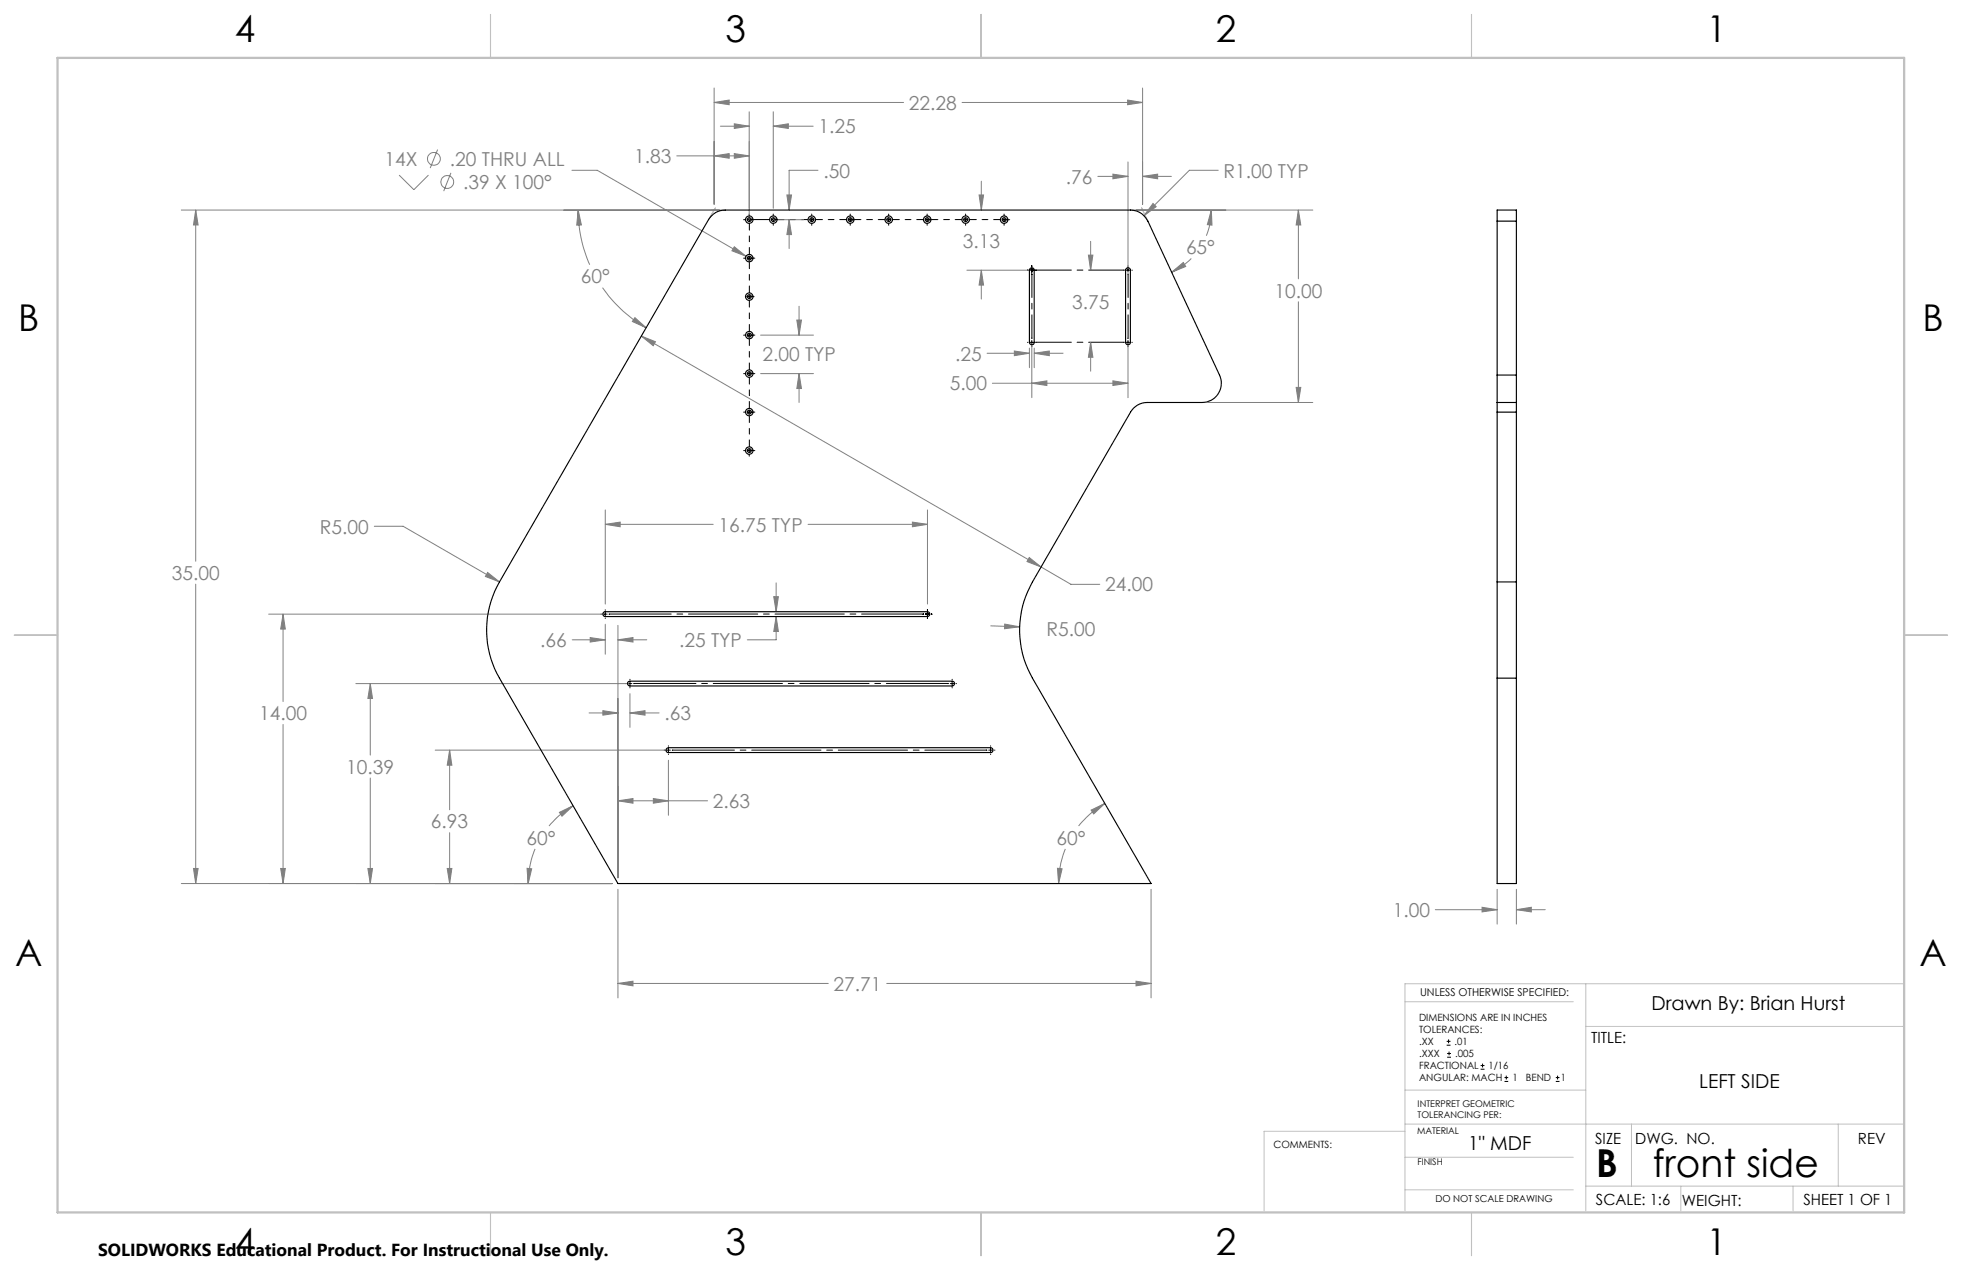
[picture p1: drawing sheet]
<svg xmlns="http://www.w3.org/2000/svg" width="432mm" height="279mm" viewBox="0 0 432 279" stroke-linecap="round" stroke-linejoin="round" font-family="sans-serif">
<g fill="none" stroke="#808080" stroke-width=".22">
<path d="M157.2 19.4v25.5M251.5 19.4v25.5M87.8 38.5l3.3 3.2 3.2-3.2M96.3 32.9l-1.6 4.1M99.2 38l-1.6 4.1M125.9 37.5h5.5l32.8 18.9M148.9 34.3h16M157.2 22.5l3.3-.5v1zM157.2 34.3l3.3-.5v1zM157.2 22.5h41.7M158.5 27.8h6.4M161.6 27.2l3.3 .6-3.3 .5z"/>
<path d="M161.6 33.8l3.3 .5-3.3 .5zM164.9 24.6v23.7M170.2 27.8l3.3-.6v1.1zM170.2 24.6v21.2M170.2 27.8h8.8M180 37.5h-6.3v8.7M211.7 22.5h39.8M216 39.9v6.3M241.6 38.8h6.6M244.9 38.3l3.3 .5-3.3 .5zM248.2 22l3.3 .5-3.3 .5zM248.2 35.6v23.5"/>
<path d="M251.5 38.8l3.3-.5v1zM251.5 38.8h6.3M268.1 37.5h-6.3l-10 9.9M39.9 46.2h118.4M43.1 46.2l.5 3.3h-1zM43.1 46.2v77.3M127.2 46.2l.8 3.3h-1.1zM127.2 46.2a29.5 29.5 0 0 0 2.6 12M161.6 54.3l2.6 2.1-3.1-1.2zM170.2 48.3h6.6M173.2 42.9h1l-.5 3.3zM173.7 48.3l.5 3.3h-1z"/>
<path d="M173.7 48.3v6.4M212.8 59.4h14M215.5 42.9h1l-.5 3.3zM216 59.4l.5 3.3h-1zM216 59.4v6.4M239.5 56.1h1l-.5 3.3zM240 53.1v6.3M250 46.2h38.9M253.8 44.8l.7 .7-2.7 1.9zM257.8 59.9l2.6-2.2 .5 .9zM262.2 56.9a14.5 14.5 0 0 1-4.4 3M266.6 46.2l.1 3.3-1-.1z"/>
<path d="M266.6 46.2a15.6 15.6 0 0 1-1.1 5.7M285.8 46.2l.5 3.3h-1zM285.8 46.2v15.1M132.6 63.3a29.2 29.2 0 0 0 9.6 8.8M139.7 69.9l2.5 2.2-3-1.4zM141.1 73.9l3.2 1.3-.5 .9zM141.1 73.9l88 50.8M167.4 73.7h11.6M175.4 70.4h1l-.5 3.3zM175.9 67.4v6.3M217.2 77.7h9.4M223.2 77.2l3.4 .5-3.4 .5z"/>
<path d="M226.6 76.6v4.3M227.1 75.6v11.9M227.6 77.7l3.3-.5v1zM227.6 76.6v4.3M227.6 77.7h6.4M240 75.3l.5 3.3h-1zM240 75.3v6.4M248.2 75.6v11.9M285.8 66.4v22.1M167.4 82.2h11.6M175.9 82.2l.5 3.3h-1zM175.9 82.2v6.3"/>
<path d="M218.4 84.3h29.8M227.1 84.3l3.3-.5v1zM244.9 83.8l3.3 .5-3.3 .5zM265.8 88.5h23.1M285.3 85.2h1l-.5 3.3zM82.4 115.8h6.3l21.2 12.2M133.2 115.4l3.3-.5v1zM133.2 112.2v20.7M133.2 115.4h23.8M177.8 115.4h26.3M200.8 114.9l3.3 .5-3.3 .5zM204.1 112.2v20.7"/>
<path d="M43.1 128.5v65.9M59.1 135.1h73.8M62.3 135.1l.5 3.3h-1zM62.3 135.1v19.2M107.3 125.9l2.6 2.1-3.1-1.2zM133.2 137.3v6.6M136 137.6v55.5M170.3 131.3h1l-.5 3.3zM170.8 135.6l.5 3.3h-1zM170.8 135.6v5.2h-6.3M170.8 128.2v6.4M218.1 137.7l6.3 .2"/>
<path d="M221.1 137.3l3.3 .6-3.3 .4zM226.5 122.7l2.6 2-3.1-1.2zM229.1 124.7l6.6 3.9h6.3M62.3 159.4v35M78.3 150.4h60M81.5 150.4l.5 3.3h-1zM81.5 150.4v15.7M125.9 140.8h7.3M129.6 156.8h6.4M129.9 140.3l3.3 .5-3.3 .5zM132.7 156.4l3.3 .4-3.3 .5zM136 140.8l3.3-.5v1z"/>
<path d="M136 140.8h6.3M138.6 156.8l3.4-.4v.9zM138.6 152.6v7.4M138.6 156.8h6.5M81.5 171.2v23.2M95.8 165h51M99 165l.4 3.3h-1zM99 165v13.2M123.1 178.7l3-1.4-2.4 2.3zM126.1 177.3l-.5 .3a18.3 18.3 0 0 0-4.8 4.1M136 176.2l3.3-.5v1zM136 176.2h19.7"/>
<path d="M143.8 175.7l3.3 .5-3.3 .5zM147.1 167.3v12.1M240.1 178.2l3-1.4-2.4 2.3zM243.1 176.8l-1 .6a20.2 20.2 0 0 0-4.7 4.3M39.9 194.4h94.8M42.6 191.1h1l-.5 3.3zM61.8 191.1h1l-.5 3.3zM81 191.1h1l-.5 3.3zM98.4 191.1h1l-.4 3.3zM99 183.2v11.2M116 191l1 .1-.8 3.3zM117.8 186.8a20.2 20.2 0 0 0-1.6 7.6"/>
<path d="M136 195.7v23.8M232.7 191l1.1 .1-.8 3.3zM234.5 186.8l-.3 .6a21.4 21.4 0 0 0-1.2 7M253.3 195.7v23.8M326.2 199.6l3.3 .5-3.3 .5zM329.5 195.7v7.6M333.7 195.7v7.6M136 216.4l3.3-.5v1zM136 216.4h46.3M195.2 216.4h58.1M250 215.9l3.3 .5-3.3 .5zM315.9 200.1h13.6"/>
<path d="M333.7 200.1l3.3-.5v1zM333.7 200.1h6.4"/>
<circle cx="95.5" cy="34.9" r="1.42"/>
<circle cx="98.4" cy="40" r="1.41"/>
</g>
<g fill="none" stroke="#000" stroke-width=".22">
<path d="M163.7 48.3h.3M163.7 56.8h.3M164.5 48.3h.8M164.5 56.8h.8M164.9 47.1v.4M164.9 47.9v.9M164.9 56.4v.8M165.7 56.8h.4M169.8 48.3h.8M170.2 47.1v.4M170.2 47.9v.9M170.2 49.2v.4"/>
<path d="M178.2 48.3h.9M178.6 47.1v.4M178.6 47.9v.9M178.6 49.2v.4M186.7 48.3h.8M187.1 47.1v.4M187.1 47.9v.9M187.1 49.2v.4M195.2 48.3h.8M195.6 47.1v.4M195.6 47.9v.9M195.6 49.2v.4"/>
<path d="M203.6 48.3h.9M204 47.1v.4M204 47.9v.9M204 49.2v.4M212.1 48.3h.8M212.5 47.1v.4M212.5 47.9v.9M212.5 49.2v.4M220.6 48.3h.8M221 47.1v.4M221 47.9v.9M221 49.2v.4"/>
<path d="M221.8 48.3h.4M226.1 59.4h.1M226.7 59.4h.8M227.1 58.5v.1M227.1 59v.9M227.9 59.4h.1M247.3 59.4h.1M247.8 59.4h.9M248.2 58.5v.1M248.2 59v.9M249.1 59.4h.1M163.7 73.7h.3"/>
<path d="M164 65.3h.1M164.5 65.3h.8M164.5 73.7h.8M164.9 64.8v.9M164.9 73.3v.9M165.7 65.3h.1M165.7 73.7h.4M226.1 75.3h.1M226.7 75.3h.8M227.1 60.3v.1M227.1 74.4v.1M227.1 74.9v.8"/>
<path d="M227.1 76.2v.1M227.9 75.3h.1M247.3 75.3h.1M247.8 75.3h.9M248.2 60.3v.1M248.2 74.4v.1M248.2 74.9v.8M248.2 76.2v.1M249.1 75.3h.1M163.7 82.2h.3M163.7 90.7h.3M163.7 99.1h.3"/>
<path d="M164.5 82.2h.8M164.5 90.7h.8M164.5 99.1h.8M164.9 81.8v.8M164.9 90.2v.9M164.9 98.7v.9M164.9 100v.4M165.7 82.2h.4M165.7 90.7h.4M165.7 99.1h.4M132.3 135.1h.1M132.8 135.1h.8"/>
<path d="M133.2 134.2v.1M133.2 134.7v.8M133.2 136v.1M134.1 135.1h.1M203.2 135.1h.1M203.7 135.1h.8M204.1 134.2v.1M204.1 134.7v.8M204.1 136v.1M205 135.1h.1M137.7 150.4h.1M138.2 150.4h.9"/>
<path d="M138.6 149.4v.1M138.6 150v.8M138.6 151.2v.1M139.5 150.4h.1M208.6 150.4h.1M209.1 150.4h.9M209.6 149.4v.1M209.6 150v.8M209.6 151.2v.1M210.4 150.4h.1M146.2 165h.1M146.7 165h.8"/>
<path d="M147.1 164.1v.1M147.1 164.6v.9M147.1 165.9v.1M148 165h.1M217.1 165h.1M217.6 165h.8M218 164.1v.1M218 164.6v.9M218 165.9v.1M218.9 165h.1M318.4 229.9h.8M318.4 229.1h.8"/>
<path d="M318.5 232.6h.8M318.5 231.8h.8M318.8 228.7v.8M318.9 231.4v.8M325.9 235.2h.8M325.9 234.4h.8M326.3 234v.8M331.1 237.9h.8M331.1 237.1h.8M331.5 236.6v.9M342.4 237.9h.8M342.4 237.1h.8"/>
<path d="M342.8 236.6v.9"/>
</g>
<path d="M228 59.4h19.4M228 75.3h19.4" fill="none" stroke="#000" stroke-width=".22" stroke-dasharray="15.2 1.3 1.3 1.3" stroke-dashoffset="7.4"/>
<path d="M227.1 74.4v-14.1M248.3 74.4v-14.1" fill="none" stroke="#000" stroke-width=".22" stroke-dasharray="15.2 1.3 1.3 1.3" stroke-dashoffset="10.1"/>
<path d="M134.1 135.1h69.2M139.5 150.4h69.2M148 165h69.2" fill="none" stroke="#000" stroke-width=".22" stroke-dasharray="15.2 1.3 1.3 1.3" stroke-dashoffset="1.6"/>
<path d="M164.9 55.9v-6.7M171.1 48.3h6.7M179.5 48.3h6.8M188 48.3h6.8M196.5 48.3h6.7M204.9 48.3h6.8M213.4 48.3h6.8M164.9 64.4v-6.8M164.9 72.9v-6.8M164.9 81.3v-6.7M164.9 89.8v-6.8M164.9 98.3v-6.8" fill="none" stroke="#000" stroke-width=".22" stroke-dasharray="15.2 1.3 1.3 1.3" stroke-dashoffset="13.8"/>
<path d="M165.8 48.3h3.6" fill="none" stroke="#000" stroke-width=".22" stroke-dasharray="15.2 1.3 1.3 1.3"/>
<g fill="none" stroke="#c0c0c0" stroke-width=".22">
<path d="M156.6 46.2h2.8M157.4 45.8l-1.4 2.4M249 46.2h3M251.2 45.7l1.3 2.8M349 216.4v50M419.1 216.4h-109.9v50M309.2 220.4h37.1M309.2 239.8h39.8M349 225.8h70.1M309.2 248.9h-31v17.5M309.2 247.3h109.9M309.2 254.6h37.1"/>
<path d="M359.1 247.3v13.6M404.6 247.3v13.6M309.2 261.8h37.1M349 260.9h70.1M369.9 260.9v5.5M394.6 260.9v5.5"/>
</g>
<path d="M108 3.2v9.5M215.9 3.2v9.5M323.8 3.2v9.5M3.1 139.7h9.6M419.1 139.7h9.5M108 266.7v9.6M215.9 266.7v9.6M323.8 266.7v9.6" fill="none" stroke="#c0c0c0" stroke-width=".25"/>
<path d="M12.7 12.7h406.4v254h-406.4z" fill="none" stroke="#c0c0c0" stroke-width=".5"/>
<g fill="#808080">
<path d="M157.2 22.5l3.3-.5v1zM248.2 22l3.3 .5-3.3 .5zM157.2 34.3l3.3-.5v1zM161.6 33.8l3.3 .5-3.3 .5zM251.5 38.8l3.3-.5v1zM244.9 38.3l3.3 .5-3.3 .5z"/>
<path d="M136 216.4l3.3-.5v1zM250 215.9l3.3 .5-3.3 .5zM43.1 46.2l.5 3.3h-1zM42.6 191.1h1l-.5 3.3zM123.1 178.7l3-1.4-2.4 2.3zM116 191l1 .1-.8 3.3zM127.2 46.2l.8 3.3h-1.1zM139.7 69.9l2.5 2.2-3-1.4zM240.1 178.2l3-1.4-2.4 2.3zM232.7 191l1.1 .1-.8 3.3zM285.8 46.2l.5 3.3h-1zM285.3 85.2h1l-.5 3.3zM226.5 122.7l2.6 2-3.1-1.2zM141.1 73.9l3.2 1.3-.5 .9zM216 59.4l.5 3.3h-1zM215.5 42.9h1l-.5 3.3zM239.5 56.1h1l-.5 3.3zM240 75.3l.5 3.3h-1zM223.2 77.2l3.4 .5-3.4 .5zM227.6 77.7l3.3-.5v1zM227.1 84.3l3.3-.5v1zM244.9 83.8l3.3 .5-3.3 .5zM62.3 135.1l.5 3.3h-1zM61.8 191.1h1l-.5 3.3zM81 191.1h1l-.5 3.3zM81.5 150.4l.5 3.3h-1zM98.4 191.1h1l-.4 3.3zM99 165l.4 3.3h-1zM257.8 59.9l2.6-2.2 .5 .9zM266.6 46.2l.1 3.3-1-.1zM129.9 140.3l3.3 .5-3.3 .5zM136 140.8l3.3-.5v1zM138.6 156.8l3.4-.4v.9zM132.7 156.4l3.3 .4-3.3 .5zM143.8 175.7l3.3 .5-3.3 .5zM136 176.2l3.3-.5v1zM133.2 115.4l3.3-.5v1zM200.8 114.9l3.3 .5-3.3 .5zM170.8 135.6l.5 3.3h-1zM170.3 131.3h1l-.5 3.3zM175.4 70.4h1l-.5 3.3zM175.9 82.2l.5 3.3h-1zM173.7 48.3l.5 3.3h-1zM173.2 42.9h1l-.5 3.3zM170.2 27.8l3.3-.6v1.1zM161.6 27.2l3.3 .6-3.3 .5zM253.8 44.8l-2 2.6 2.7-1.9zM107.3 125.9l-.5 .9 3.1 1.2zM221.1 137.3v1l3.3-.4zM161.6 54.3l-.5 .9 3.1 1.2zM326.2 199.6l3.3 .5-3.3 .5zM333.7 200.1l3.3-.5v1z"/>
</g>
<g fill="none" stroke="#000" stroke-width=".25">
<path d="M156.6 47.4l1.4-.9 1.6-.3h89.2a4.3 4.3 0 0 1 3.8 2.4l15.8 33.9a4.2 4.2 0 0 1-3.9 6h-12a4.2 4.2 0 0 0-3.7 2.2l-21.6 37.3a21.2 21.2 0 0 0 0 21.2l26.1 45.2h-117.3l-26.1-45.2a21.2 21.2 0 0 1 0-21.2l46-79.7zM226.7 59.1l.5-.2 .3 .2 .1 .3v15.9a.53 .53 0 0 1-.5 .6 .53 .53 0 0 1-.5-.6v-15.9zM247.9 59.1l.5-.2 .3 .2 .1 .3v15.9a.53 .53 0 0 1-.6 .6 .53 .53 0 0 1-.5-.6v-15.9zM329.5 48.6v-2.4h4.2v2.4M329.5 48.6h4.2M329.5 48.6v33.9M333.7 48.6v33.9M329.5 82.5v6M329.5 88.5v2.2M329.5 88.5h4.2M329.5 82.5h4.2M329.5 90.7v37.3"/>
<path d="M329.5 90.7h4.2M333.7 82.5v6M333.7 88.5v2.2M333.7 90.7v37.3M132.9 134.7l71.2-.1a.53 .53 0 0 1 .5 .5 .53 .53 0 0 1-.5 .5h-70.9l-.3-.1-.2-.3zM329.5 128v21.2M329.5 128h4.2M333.7 128v21.2M138.3 150l71.2-.1a.53 .53 0 0 1 .6 .5 .53 .53 0 0 1-.6 .5h-70.9l-.3-.1-.2-.3zM329.5 149.2v45.2h4.2v-45.2M329.5 149.2h4.2M146.8 164.6l.3-.1h70.9a.53 .53 0 0 1 .6 .5 .53 .53 0 0 1-.6 .6h-71.1l-.3-.5z"/>
<circle cx="164.9" cy="56.8" r=".81"/>
<circle cx="164.9" cy="48.3" r=".81"/>
<circle cx="164.9" cy="48.3" r=".41"/>
<circle cx="164.9" cy="56.8" r=".41"/>
<circle cx="170.2" cy="48.3" r=".81"/>
<circle cx="170.2" cy="48.3" r=".41"/>
<circle cx="178.6" cy="48.3" r=".81"/>
<circle cx="178.7" cy="48.3" r=".41"/>
<circle cx="187.1" cy="48.3" r=".81"/>
<circle cx="187.1" cy="48.3" r=".41"/>
<circle cx="195.6" cy="48.3" r=".81"/>
<circle cx="195.6" cy="48.3" r=".41"/>
<circle cx="204" cy="48.3" r=".81"/>
<circle cx="204.1" cy="48.3" r=".41"/>
<circle cx="212.5" cy="48.3" r=".81"/>
<circle cx="212.5" cy="48.3" r=".41"/>
<circle cx="221" cy="48.3" r=".81"/>
<circle cx="221" cy="48.3" r=".41"/>
<circle cx="164.9" cy="73.7" r=".81"/>
<circle cx="164.9" cy="65.3" r=".81"/>
<circle cx="164.9" cy="73.7" r=".41"/>
<circle cx="164.9" cy="65.3" r=".41"/>
<circle cx="164.9" cy="99.1" r=".81"/>
<circle cx="164.9" cy="90.7" r=".81"/>
<circle cx="164.9" cy="82.2" r=".81"/>
<circle cx="164.9" cy="90.7" r=".41"/>
<circle cx="164.9" cy="82.2" r=".41"/>
<circle cx="164.9" cy="99.1" r=".41"/>
</g>
<g font-size="8.5">
<text x="351.3" y="259">B</text>
<text x="363.7" y="258.9">front side</text>
</g>
<g font-size="8.1">
<text x="51.7" y="9.3">4</text>
<text x="159.7" y="9.3">3</text>
<text x="267.6" y="9.3">2</text>
<text x="375.6" y="9.3">1</text>
<text x="4" y="72.8">B</text>
<text x="423.1" y="72.8">B</text>
<text x="3.3" y="212.5">A</text>
<text x="422.4" y="212.5">A</text>
<text x="51.7" y="276">4</text>
<text x="159.7" y="276">3</text>
<text x="267.6" y="276">2</text>
<text x="375.6" y="276">1</text>
</g>
<g font-size="4.2" fill="#808080">
<text x="180.1" y="29.3">1.25</text>
<text x="200" y="24.1">22.28</text>
<text x="139.6" y="35.9">1.83</text>
<text x="84.6" y="36.5">14X</text>
<text x="99" y="36.5">.20 THRU ALL</text>
<text x="102" y="41.6">.39 X 100°</text>
<text x="181.2" y="39.1">.50</text>
<text x="234.6" y="40.4">.76</text>
<text x="269.3" y="39.1">R1.00 TYP</text>
<text x="211.9" y="54.5">3.13</text>
<text x="261" y="55.9">65°</text>
<text x="127.9" y="62.4">60°</text>
<text x="280.5" y="65.5">10.00</text>
<text x="235.9" y="68">3.75</text>
<text x="167.8" y="79.3">2.00 TYP</text>
<text x="210.2" y="79.3">.25</text>
<text x="209" y="85.9">5.00</text>
<text x="70.4" y="117.4">R5.00</text>
<text x="158.1" y="117">16.75 TYP</text>
<text x="37.8" y="127.6">35.00</text>
<text x="243.2" y="130.1">24.00</text>
<text x="118.9" y="142.3">.66</text>
<text x="149.4" y="142.3">.25 TYP</text>
<text x="230.3" y="139.9">R5.00</text>
<text x="57" y="158.4">14.00</text>
<text x="146.2" y="158.4">.63</text>
<text x="76.2" y="170.2">10.39</text>
<text x="156.9" y="177.8">2.63</text>
<text x="94.9" y="182.3">6.93</text>
<text x="115.9" y="185.8">60°</text>
<text x="232.5" y="185.8">60°</text>
<text x="306.5" y="201.7">1.00</text>
<text x="183.5" y="218">27.71</text>
</g>
<g font-size="4.2">
<text x="363.4" y="222.3">Drawn By: Brian Hurst</text>
<text x="373.9" y="239.4">LEFT SIDE</text>
<text x="323.1" y="253">1&quot; MDF</text>
</g>
<text font-size="3.8" x="21.6" y="276.3">SOLIDWORKS Educational Product. For Instructional Use Only.</text>
<g font-size="3.4">
<text x="350.2" y="229.5">TITLE:</text>
<text x="351.1" y="251.6">SIZE</text>
<text x="359.9" y="251.6">DWG. NO.</text>
<text x="408.9" y="251.7">REV</text>
<text x="351.2" y="265.2">SCALE: 1:6</text>
<text x="370.1" y="265.3">WEIGHT:</text>
<text x="396.9" y="265.2">SHEET 1 OF 1</text>
</g>
<text font-size="2.4" x="312.5" y="219">UNLESS OTHERWISE SPECIFIED:</text>
<g font-size="2.2">
<text x="312.3" y="224.6">DIMENSIONS ARE IN INCHES</text>
<text x="312.3" y="227.3">TOLERANCES:</text>
<text x="312.3" y="229.9">.XX</text>
<text x="312.3" y="232.6">.XXX</text>
<text x="320.1" y="229.9">.01</text>
<text x="320.2" y="232.6">.005</text>
<text x="312.3" y="235.2">FRACTIONAL</text>
<text x="312.3" y="237.9">ANGULAR: MACH</text>
<text x="327.6" y="235.2">1/16</text>
<text x="332.8" y="237.9">1</text>
<text x="335.8" y="237.9">BEND</text>
<text x="343.5" y="237.9">1</text>
<text x="280.3" y="252.6">COMMENTS:</text>
</g>
<text font-size="2.1" x="315.9" y="264.5">DO NOT SCALE DRAWING</text>
<g font-size="2">
<text x="312" y="243.5">INTERPRET GEOMETRIC</text>
<text x="312" y="246">TOLERANCING PER:</text>
<text x="311.9" y="249.5">MATERIAL</text>
<text x="311.9" y="256.3">FINISH</text>
</g>
</svg>
